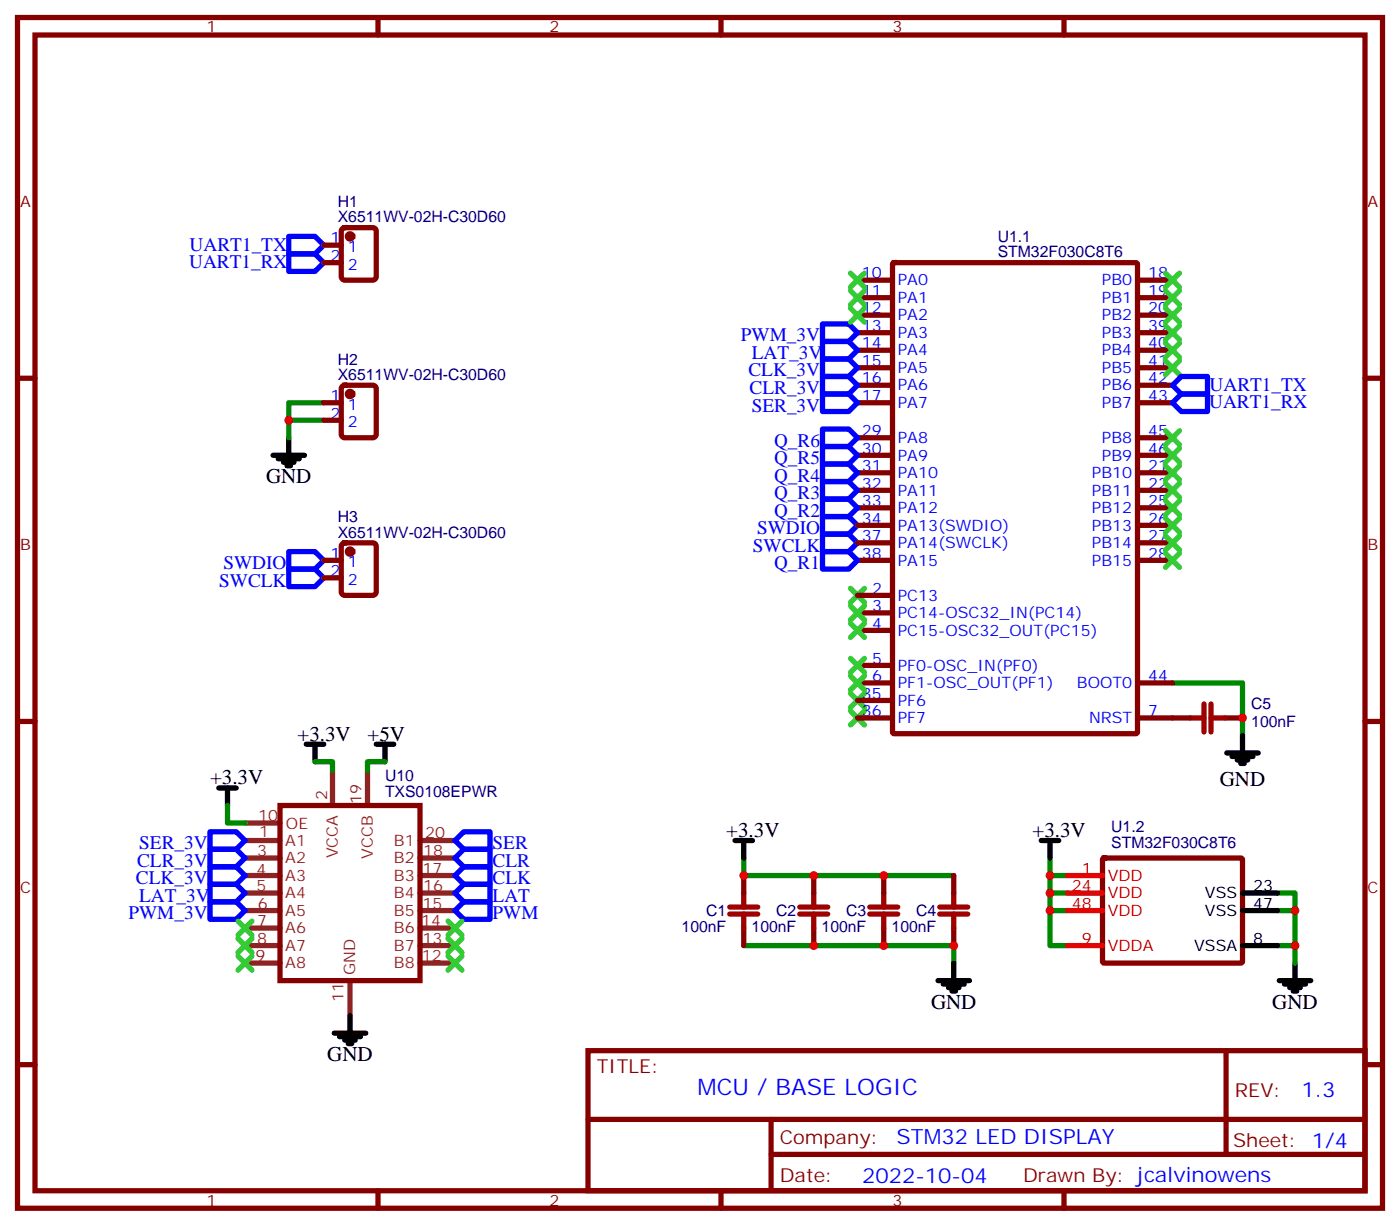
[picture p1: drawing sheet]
<svg xmlns="http://www.w3.org/2000/svg" width="282mm" height="247mm" viewBox="0 0 282 247" stroke-linecap="round" stroke-linejoin="round" font-family="sans-serif">
<g fill="none" stroke="#870000" stroke-width="1.1">
<path d="M3.5 3.5h275.2v239.9h-275.2zM7.1 7.1h268.1v232.8h-268.1zM76.2 3.5v3.6M145.3 3.5v3.6M214.5 3.5v3.6M65.3 49.4h3.5M65.3 52.9h3.5M69 46.1l.5-.2h5.6a.71 .71 0 0 1 .7 .7v9.1a.76 .76 0 0 1-.7 .7h-5.6a.76 .76 0 0 1-.7-.7v-9.1zM172.9 56.4h7M172.9 60h7M180 53.1l.3-.2h48.7l.3 .2v94.4l-.2 .3h-48.8l-.3-.2zM229.3 56.4h7.1"/>
<path d="M229.3 60h7.1M3.5 76.2h3.6M69 77.8l.5-.2h5.6a.71 .71 0 0 1 .7 .7v9.2a.76 .76 0 0 1-.7 .7h-5.6a.76 .76 0 0 1-.7-.7v-9.2zM172.9 63.5h7M172.9 67h7M172.9 70.6h7M172.9 74.1h7M172.9 77.6h7M229.3 63.5h7.1M229.3 67h7.1M229.3 70.6h7.1M229.3 74.1h7.1"/>
<path d="M229.3 77.6h7.1M275.2 76.2h3.5M65.3 81.1h3.5M65.3 84.7h3.5M172.9 81.1h7M172.9 88.2h7M172.9 91.7h7M172.9 95.2h7M172.9 98.8h7M229.3 81.1h7.1M229.3 88.2h7.1M229.3 91.7h7.1"/>
<path d="M229.3 95.2h7.1M229.3 98.8h7.1M65.3 112.9h3.5M65.3 116.4h3.5M69 109.6l.5-.2h5.6a.71 .71 0 0 1 .7 .7v9.1a.76 .76 0 0 1-.7 .7h-5.6a.76 .76 0 0 1-.7-.7v-9.1zM172.9 102.3h7M172.9 105.8h7M172.9 109.4h7M172.9 112.9h7M172.9 119.9h7M229.3 102.3h7.1M229.3 105.8h7.1"/>
<path d="M229.3 109.4h7.1M229.3 112.9h7.1M172.9 123.5h7M172.9 127h7M172.9 137.6h7M172.9 134.1h7M229.3 137.6h7.1M3.5 145.3h3.6M172.9 144.6h7M172.9 141.1h7M229.3 144.6h10.6M246.9 144.6h3.6"/>
<path d="M275.2 145.3h3.5M56.4 162.3h28.3v35.3h-28.3zM149.9 176.4v3.5M164 176.4v3.5M178.2 176.4v3.5M192.3 176.4v3.5M222.3 173l.3-.1h27.7l.2 .3-.1 20.7-.3 .1h-27.7l-.2-.3zM149.9 187v3.5M164 187v3.5M178.2 187v3.5M192.3 187v3.5M3.5 214.5h3.6"/>
<path d="M118.5 211.7h156.7v28.2h-156.7zM247.2 211.7v20.9M275.2 214.5h3.5M76.2 239.9v3.5M118.6 225.5h156.4M145.3 239.9v3.5M155.4 232.6h119.6M155.4 225.5v14.1M214.5 239.9v3.5"/>
</g>
<g fill="none" stroke="#008700" stroke-width="1.1">
<path d="M65.3 84.7h-7.1v3.5M65.3 81.1h-7.1v3.6M236.4 137.6h14.1v10.6M63.5 153.5h3.5v1.7M77.6 153.5h-3.5v1.7M45.9 162.3v3.5h3.5M149.9 172.9v3.5h42.4M211.7 179.9v3.5h3.5M211.7 172.9v3.5M215.2 176.4h-3.5v3.5h3.5M257.5 179.9h3.6v14.1M149.9 190.5h42.4v3.5"/>
<path d="M211.7 183.4v7.1h3.5M257.5 190.5h3.6M257.5 183.4h3.6"/>
</g>
<g fill="none" stroke="#000" stroke-width="1.1">
<path d="M55 91.7h6.4M56.1 92.4h4.2M57.1 93.1h2.2M57.9 93.8h.7M58.2 88.2v3.5M44.1 158.8h3.5M45.9 158.8v3.5M61.7 149.9h3.6M63.5 149.9v3.6M75.8 149.9h3.6M77.6 149.9v3.6M247.3 151.7h6.3"/>
<path d="M248.4 152.4h4.2M249.4 153.1h2.1M250.1 153.8h.7M250.5 148.2v3.5M148.2 169.3h3.5M149.9 169.3v3.6M209.9 169.3h3.5M211.7 169.3v3.6M250.5 179.9h7M189.1 197.6h6.3M190.1 198.3h4.3M191.2 199h2.1"/>
<path d="M191.9 199.7h.7M192.3 194v3.6M250.5 183.4h7M250.5 190.5h7M257.9 197.6h6.3M258.9 198.3h4.3M260 199h2.1M260.7 199.7h.7M261.1 194v3.6M67.4 208.1h6.3M68.4 208.8h4.3M69.5 209.6h2.1"/>
<path d="M70.2 210.3h.7M70.6 204.6v3.5"/>
</g>
<g fill="none" stroke="#3c3" stroke-width="1.1">
<path d="M171.4 58.6l2.9 2.8M171.4 55l2.9 2.9M174.3 58.6l-2.9 2.8M174.3 55l-2.9 2.9M234.9 58.6l2.9 2.8M234.9 55l2.9 2.9M237.8 58.6l-2.9 2.8M237.8 55l-2.9 2.9M171.4 62.1l2.9 2.8M174.3 62.1l-2.9 2.8M234.9 62.1l2.9 2.8M234.9 72.7l2.9 2.8"/>
<path d="M234.9 69.1l2.9 2.9M234.9 65.6l2.9 2.8M237.8 62.1l-2.9 2.8M237.8 72.7l-2.9 2.8M237.8 69.1l-2.9 2.9M237.8 65.6l-2.9 2.8M234.9 97.4l2.9 2.8M234.9 93.8l2.9 2.9M234.9 86.8l2.9 2.8M234.9 90.3l2.9 2.8M237.8 97.4l-2.9 2.8M237.8 93.8l-2.9 2.9"/>
<path d="M237.8 86.8l-2.9 2.8M237.8 90.3l-2.9 2.8M171.4 118.5l2.9 2.9M174.3 118.5l-2.9 2.9M234.9 111.5l2.9 2.8M234.9 107.9l2.9 2.9M234.9 104.4l2.9 2.8M234.9 100.9l2.9 2.8M237.8 111.5l-2.9 2.8M237.8 107.9l-2.9 2.9M237.8 104.4l-2.9 2.8M237.8 100.9l-2.9 2.8"/>
<path d="M171.4 139.7l2.9 2.8M171.4 132.6l2.9 2.9M171.4 136.2l2.9 2.8M171.4 122.1l2.9 2.8M171.4 125.6l2.9 2.8M174.3 139.7l-2.9 2.8M174.3 122.1l-2.9 2.8M174.3 136.2l-2.9 2.8M174.3 132.6l-2.9 2.9M174.3 125.6l-2.9 2.8M171.4 143.2l2.9 2.9M174.3 143.2l-2.9 2.9"/>
<path d="M48 185.6l2.8 2.8M48 189.1l2.8 2.8M48 192.6l2.8 2.8M50.8 185.6l-2.8 2.8M50.8 189.1l-2.8 2.8M50.8 192.6l-2.8 2.8M90.3 185.6l2.8 2.8M90.3 189.1l2.8 2.8M90.3 192.6l2.8 2.8M93.1 185.6l-2.8 2.8M93.1 189.1l-2.8 2.8M93.1 192.6l-2.8 2.8"/>
</g>
<g fill="none" stroke="#00f" stroke-width="1.1">
<path d="M58.2 47.6h5.3l1.8 1.8-1.8 1.8h-5.3zM58.2 51.2h5.3l1.8 1.7-1.8 1.8h-5.3zM165.8 79.4h5.3l1.8 1.7-1.8 1.8h-5.3zM165.8 75.8h5.3l1.8 1.8-1.8 1.8h-5.3zM165.8 72.3h5.3l1.8 1.8-1.8 1.7h-5.3zM165.8 68.8h5.3l1.8 1.8-1.8 1.7h-5.3zM165.8 65.3h5.3l1.8 1.7-1.8 1.8h-5.3zM238.1 75.8h5.3v3.6h-5.3l-1.7-1.8zM238.1 79.4h5.3v3.5h-5.3l-1.7-1.8zM165.8 93.5h5.3l1.8 1.7-1.8 1.8h-5.3zM165.8 97h5.3l1.8 1.8-1.8 1.7h-5.3zM165.8 86.4h5.3l1.8 1.8-1.8 1.8h-5.3z"/>
<path d="M165.8 90h5.3l1.8 1.7-1.8 1.8h-5.3zM58.2 114.7h5.3l1.8 1.7-1.8 1.8h-5.3zM58.2 111.1h5.3l1.8 1.8-1.8 1.8h-5.3zM165.8 107.6h5.3l1.8 1.8-1.8 1.7h-5.3zM165.8 104.1h5.3l1.8 1.7-1.8 1.8h-5.3zM165.8 100.5h5.3l1.8 1.8-1.8 1.8h-5.3zM165.8 111.1h5.3l1.8 1.8-1.8 1.8h-5.3zM42.3 174.6h5.3l1.8 1.8-1.8 1.8h-5.3zM42.3 171.1h5.3l1.8 1.8-1.8 1.7h-5.3zM42.3 178.2h5.3l1.8 1.7-1.8 1.8h-5.3zM42.3 167.6h5.3l1.8 1.7-1.8 1.8h-5.3zM93.5 174.6h5.3v3.6h-5.3l-1.8-1.8z"/>
<path d="M93.5 171.1h5.3v3.5h-5.3l-1.8-1.7zM93.5 178.2h5.3v3.5h-5.3l-1.8-1.8zM93.5 167.6h5.3v3.5h-5.3l-1.8-1.8zM42.3 181.7h5.3l1.8 1.7-1.8 1.8h-5.3zM93.5 181.7h5.3v3.5h-5.3l-1.8-1.8z"/>
</g>
<g fill="none" stroke="#a10000" stroke-width="1.1">
<path d="M239.9 144.6h2.8M242.7 141.8v5.7M244.1 141.8v5.7M244.1 144.6h2.8M149.9 179.9v2.8M164 179.9v2.8M178.2 179.9v2.8M192.3 179.9v2.8M147.1 184.2h5.7M147.1 182.7h5.7M149.9 184.2v2.8M161.2 184.2h5.7"/>
<path d="M161.2 182.7h5.7M164 184.2v2.8M175.3 184.2h5.7M175.3 182.7h5.7M178.2 184.2v2.8M189.4 184.2h5.7M189.4 182.7h5.7M192.3 184.2v2.8"/>
</g>
<path d="M215.2 176.4h7M215.2 179.9h7M215.2 183.4h7M215.2 190.5h7" fill="none" stroke="#f00" stroke-width="1.1"/>
<g fill="none" stroke="#8c2424" stroke-width="1.1">
<path d="M67 155.2v7.1M74.1 155.2v7.1M49.4 169.3h7M49.4 172.9h7M49.4 176.4h7M49.4 179.9h7M49.4 165.8h7M84.7 169.3h7M84.7 172.9h7M84.7 176.4h7M84.7 179.9h7M49.4 183.4h7"/>
<path d="M49.4 187h7M49.4 190.5h7M49.4 194h7M70.6 197.6v7M84.7 183.4h7M84.7 187h7M84.7 190.5h7M84.7 194h7"/>
</g>
<g fill="#870000" stroke="#870000" stroke-width="1.1">
<circle cx="70.6" cy="111.1" r=".53"/>
<circle cx="70.6" cy="47.6" r=".53"/>
<circle cx="70.6" cy="79.4" r=".53"/>
</g>
<g fill="#c00">
<circle cx="192.3" cy="190.5" r=".88"/>
<circle cx="178.2" cy="190.5" r=".88"/>
<circle cx="164" cy="190.5" r=".88"/>
<circle cx="178.2" cy="176.4" r=".88"/>
<circle cx="164" cy="176.4" r=".88"/>
<circle cx="149.9" cy="176.4" r=".88"/>
<circle cx="211.7" cy="176.4" r=".88"/>
<circle cx="211.7" cy="183.4" r=".88"/>
<circle cx="211.7" cy="179.9" r=".88"/>
<circle cx="250.5" cy="144.6" r=".88"/>
<circle cx="261.1" cy="190.5" r=".88"/>
<circle cx="261.1" cy="183.4" r=".88"/>
<circle cx="58.2" cy="84.7" r=".88"/>
</g>
<text font-size="4.6" fill="#00f" x="140.6" y="220.7">MCU / BASE LOGIC</text>
<g font-size="4.2">
<text x="53.6" y="97.4">GND</text>
<text x="60" y="149.2">+3.3V</text>
<text x="74.1" y="149.2">+5V</text>
<text x="42.3" y="158">+3.3V</text>
<text x="245.9" y="158.4">GND</text>
<text x="146.4" y="168.6">+3.3V</text>
<text x="208.1" y="168.6">+3.3V</text>
<text x="187.7" y="203.2">GND</text>
<text x="256.5" y="203.2">GND</text>
<text x="66" y="213.8">GND</text>
</g>
<g font-size="4.2" fill="#00f">
<text x="262.3" y="220.9">1.3</text>
<text x="180.7" y="230.5">STM32 LED DISPLAY</text>
<text x="173.8" y="238.3">2022-10-04</text>
</g>
<g font-size="3.9" fill="#00f">
<text x="38.2" y="50.5">UART1_TX</text>
<text x="38.1" y="54.1">UART1_RX</text>
<text x="149.4" y="68.8">PWM_3V</text>
<text x="150.9" y="75.8">CLK_3V</text>
<text x="151.5" y="72.3">LAT_3V</text>
<text x="151.1" y="79.4">CLR_3V</text>
<text x="151.5" y="82.9">SER_3V</text>
<text x="243.7" y="82.3">UART1_RX</text>
<text x="243.8" y="78.8">UART1_TX</text>
<text x="156" y="90">Q_R6</text>
<text x="156" y="93.5">Q_R5</text>
<text x="156" y="97">Q_R4</text>
<text x="156" y="100.5">Q_R3</text>
<text x="152.6" y="107.6">SWDIO</text>
<text x="156" y="104.1">Q_R2</text>
<text x="151.8" y="111.1">SWCLK</text>
<text x="44.2" y="118.2">SWCLK</text>
<text x="45" y="114.7">SWDIO</text>
<text x="156" y="114.7">Q_R1</text>
<text x="28.1" y="171.1">SER_3V</text>
<text x="99.3" y="171.1">SER</text>
<text x="27.4" y="178.2">CLK_3V</text>
<text x="27.6" y="174.6">CLR_3V</text>
<text x="99.3" y="178.2">CLK</text>
<text x="99.3" y="174.6">CLR</text>
<text x="25.9" y="185.2">PWM_3V</text>
<text x="28.1" y="181.7">LAT_3V</text>
<text x="99.3" y="181.7">LAT</text>
<text x="99.3" y="185.2">PWM</text>
</g>
<g font-size="3.9" fill="#800">
<text x="120.3" y="216.3">TITLE:</text>
<text x="248.9" y="220.9">REV:</text>
<text x="157.2" y="230.5">Company:</text>
<text x="248.6" y="231.1">Sheet: 1/4</text>
<text x="157.2" y="238.1">Date:</text>
<text x="206.2" y="238.2">Drawn By: jcalvinowens</text>
</g>
<g font-size="3.2" fill="#800">
<text x="41.6" y="6.5">1</text>
<text x="110.8" y="6.5">2</text>
<text x="179.9" y="6.5">3</text>
<text x="4.1" y="41.6">A</text>
<text x="275.7" y="41.6">A</text>
<text x="4.1" y="110.8">B</text>
<text x="275.7" y="110.8">B</text>
<text x="4.1" y="179.9">C</text>
<text x="275.7" y="179.9">C</text>
<text x="41.6" y="242.9">1</text>
<text x="110.8" y="242.9">2</text>
<text x="179.9" y="242.9">3</text>
</g>
<g font-size="3.2" fill="#000080">
<text x="68.1" y="41.7">H1</text>
<text x="68.1" y="44.8">X6511WV-02H-C30D60</text>
<text x="201.1" y="51.9">STM32F030C8T6</text>
<text x="201.1" y="48.8">U1.1</text>
<text x="68.1" y="76.6">X6511WV-02H-C30D60</text>
<text x="68.1" y="73.5">H2</text>
<text x="68.1" y="105.2">H3</text>
<text x="68.1" y="108.3">X6511WV-02H-C30D60</text>
<text x="252.2" y="142.9">C5</text>
<text x="252.2" y="146.4">100nF</text>
<text x="77.6" y="160.5">TXS0108EPWR</text>
<text x="77.6" y="157.3">U10</text>
<text x="224" y="167.6">U1.2</text>
<text x="224" y="170.7">STM32F030C8T6</text>
<text x="142.3" y="184.6">C1</text>
<text x="156.5" y="184.6">C2</text>
<text x="170.6" y="184.6">C3</text>
<text x="184.7" y="184.6">C4</text>
<text x="137.4" y="187.7">100nF</text>
<text x="151.5" y="187.7">100nF</text>
<text x="165.6" y="187.7">100nF</text>
<text x="179.7" y="187.7">100nF</text>
</g>
<g font-size="3.2" fill="#00f">
<text x="66.6" y="49">1</text>
<text x="66.6" y="52.6">2</text>
<text x="70.1" y="50.8">1</text>
<text x="70.1" y="54.3">2</text>
<text x="173.8" y="56.1">10</text>
<text x="173.8" y="59.6">11</text>
<text x="181" y="57.5">PA0</text>
<text x="222.1" y="57.5">PB0</text>
<text x="231.4" y="56.1">18</text>
<text x="231.4" y="59.6">19</text>
<text x="173.8" y="63.1">12</text>
<text x="181" y="61">PA1</text>
<text x="181" y="64.6">PA2</text>
<text x="222.1" y="61">PB1</text>
<text x="222.1" y="64.6">PB2</text>
<text x="231.4" y="63.1">20</text>
<text x="173.8" y="66.7">13</text>
<text x="173.8" y="70.2">14</text>
<text x="181" y="68.1">PA3</text>
<text x="181" y="71.6">PA4</text>
<text x="222.1" y="68.1">PB3</text>
<text x="222.1" y="71.6">PB4</text>
<text x="231.4" y="66.7">39</text>
<text x="231.4" y="70.2">40</text>
<text x="173.8" y="73.7">15</text>
<text x="173.8" y="77.3">16</text>
<text x="181" y="75.1">PA5</text>
<text x="222.1" y="75.1">PB5</text>
<text x="231.4" y="73.7">41</text>
<text x="231.4" y="77.3">42</text>
<text x="66.6" y="80.8">1</text>
<text x="70.1" y="82.6">1</text>
<text x="173.8" y="80.8">17</text>
<text x="181" y="78.7">PA6</text>
<text x="181" y="82.2">PA7</text>
<text x="222.1" y="78.7">PB6</text>
<text x="222.1" y="82.2">PB7</text>
<text x="231.4" y="80.8">43</text>
<text x="66.6" y="84.3">2</text>
<text x="70.1" y="86.1">2</text>
<text x="173.8" y="87.8">29</text>
<text x="181" y="89.3">PA8</text>
<text x="222.1" y="89.3">PB8</text>
<text x="231.4" y="87.8">45</text>
<text x="173.8" y="91.4">30</text>
<text x="173.8" y="94.9">31</text>
<text x="181" y="92.8">PA9</text>
<text x="222.1" y="92.8">PB9</text>
<text x="231.4" y="91.4">46</text>
<text x="231.4" y="94.9">21</text>
<text x="173.8" y="98.4">32</text>
<text x="173.8" y="102">33</text>
<text x="181" y="96.3">PA10</text>
<text x="181" y="99.8">PA11</text>
<text x="220.1" y="96.3">PB10</text>
<text x="220.1" y="99.8">PB11</text>
<text x="231.4" y="98.4">22</text>
<text x="231.4" y="102">25</text>
<text x="173.8" y="105.5">34</text>
<text x="181" y="103.4">PA12</text>
<text x="181" y="106.9">PA13(SWDIO)</text>
<text x="220.1" y="103.4">PB12</text>
<text x="220.1" y="106.9">PB13</text>
<text x="231.4" y="105.5">26</text>
<text x="66.6" y="112.5">1</text>
<text x="173.8" y="109">37</text>
<text x="173.8" y="112.5">38</text>
<text x="181" y="110.4">PA14(SWCLK)</text>
<text x="181" y="113.9">PA15</text>
<text x="220.1" y="110.4">PB14</text>
<text x="220.1" y="113.9">PB15</text>
<text x="231.4" y="109">27</text>
<text x="231.4" y="112.5">28</text>
<text x="66.6" y="116.1">2</text>
<text x="70.1" y="114.3">1</text>
<text x="70.1" y="117.8">2</text>
<text x="175.8" y="119.6">2</text>
<text x="175.8" y="123.1">3</text>
<text x="181" y="121">PC13</text>
<text x="181" y="124.5">PC14-OSC32_IN(PC14)</text>
<text x="175.8" y="126.6">4</text>
<text x="181" y="128.1">PC15-OSC32_OUT(PC15)</text>
<text x="175.8" y="133.7">5</text>
<text x="175.8" y="137.2">6</text>
<text x="181" y="135.1">PF0-OSC_IN(PF0)</text>
<text x="231.4" y="137.2">44</text>
<text x="173.8" y="140.8">35</text>
<text x="181" y="138.6">PF1-OSC_OUT(PF1)</text>
<text x="181" y="142.2">PF6</text>
<text x="217.1" y="138.6">BOOT0</text>
<text x="173.8" y="144.3">36</text>
<text x="181" y="145.7">PF7</text>
<text x="219.5" y="145.7">NRST</text>
<text x="231.4" y="144.3">7</text>
</g>
<g font-size="3.2" fill="#8d2323">
<text x="66" y="161.1" transform="rotate(-90 66 161.1)">2</text>
<text x="52.1" y="165.3">10</text>
<text x="57.6" y="167">OE</text>
<text x="72.9" y="162.1" transform="rotate(-90 72.9 162.1)">19</text>
<text x="51.8" y="172.5">3</text>
<text x="52.2" y="168.7">1</text>
<text x="57.5" y="170.4">A1</text>
<text x="57.5" y="173.9">A2</text>
<text x="68.1" y="173" transform="rotate(-90 68.1 173)">VCCA</text>
<text x="75.1" y="173.1" transform="rotate(-90 75.1 173.1)">VCCB</text>
<text x="79.4" y="173.9">B2</text>
<text x="79.4" y="170.4">B1</text>
<text x="85.3" y="172.5">18</text>
<text x="85.7" y="168.8">20</text>
<text x="51.7" y="176.2">4</text>
<text x="51.7" y="179.6">5</text>
<text x="57.5" y="177.4">A3</text>
<text x="79.4" y="177.4">B3</text>
<text x="85.2" y="176">17</text>
<text x="85.3" y="179.6">16</text>
<text x="52" y="183.1">6</text>
<text x="57.5" y="181">A4</text>
<text x="57.5" y="184.5">A5</text>
<text x="79.4" y="184.5">B5</text>
<text x="79.4" y="181">B4</text>
<text x="85.2" y="183.1">15</text>
<text x="51.8" y="186.6">7</text>
<text x="51.8" y="190.1">8</text>
<text x="57.5" y="188">A6</text>
<text x="57.5" y="191.6">A7</text>
<text x="79.4" y="191.6">B7</text>
<text x="79.4" y="188">B6</text>
<text x="84.9" y="186.6">14</text>
<text x="85.2" y="190.1">13</text>
<text x="51.5" y="193.5">9</text>
<text x="57.5" y="195.1">A8</text>
<text x="71.6" y="196.5" transform="rotate(-90 71.6 196.5)">GND</text>
<text x="79.4" y="195.1">B8</text>
<text x="85" y="193.5">12</text>
<text x="69.2" y="201.8" transform="rotate(-90 69.2 201.8)">11</text>
</g>
<g font-size="3.2" fill="#f00">
<text x="216.1" y="179.6">24</text>
<text x="218.1" y="176">1</text>
<text x="223.3" y="177.4">VDD</text>
<text x="216.1" y="183.1">48</text>
<text x="223.3" y="181">VDD</text>
<text x="223.3" y="184.5">VDD</text>
<text x="218.1" y="190.1">9</text>
<text x="223.3" y="191.6">VDDA</text>
</g>
<g font-size="3.2">
<text x="252.6" y="179.6">23</text>
<text x="242.9" y="181">VSS</text>
<text x="242.9" y="184.5">VSS</text>
<text x="252.6" y="183.1">47</text>
<text x="240.7" y="191.6">VSSA</text>
<text x="252.6" y="190.1">8</text>
</g>
</svg>
